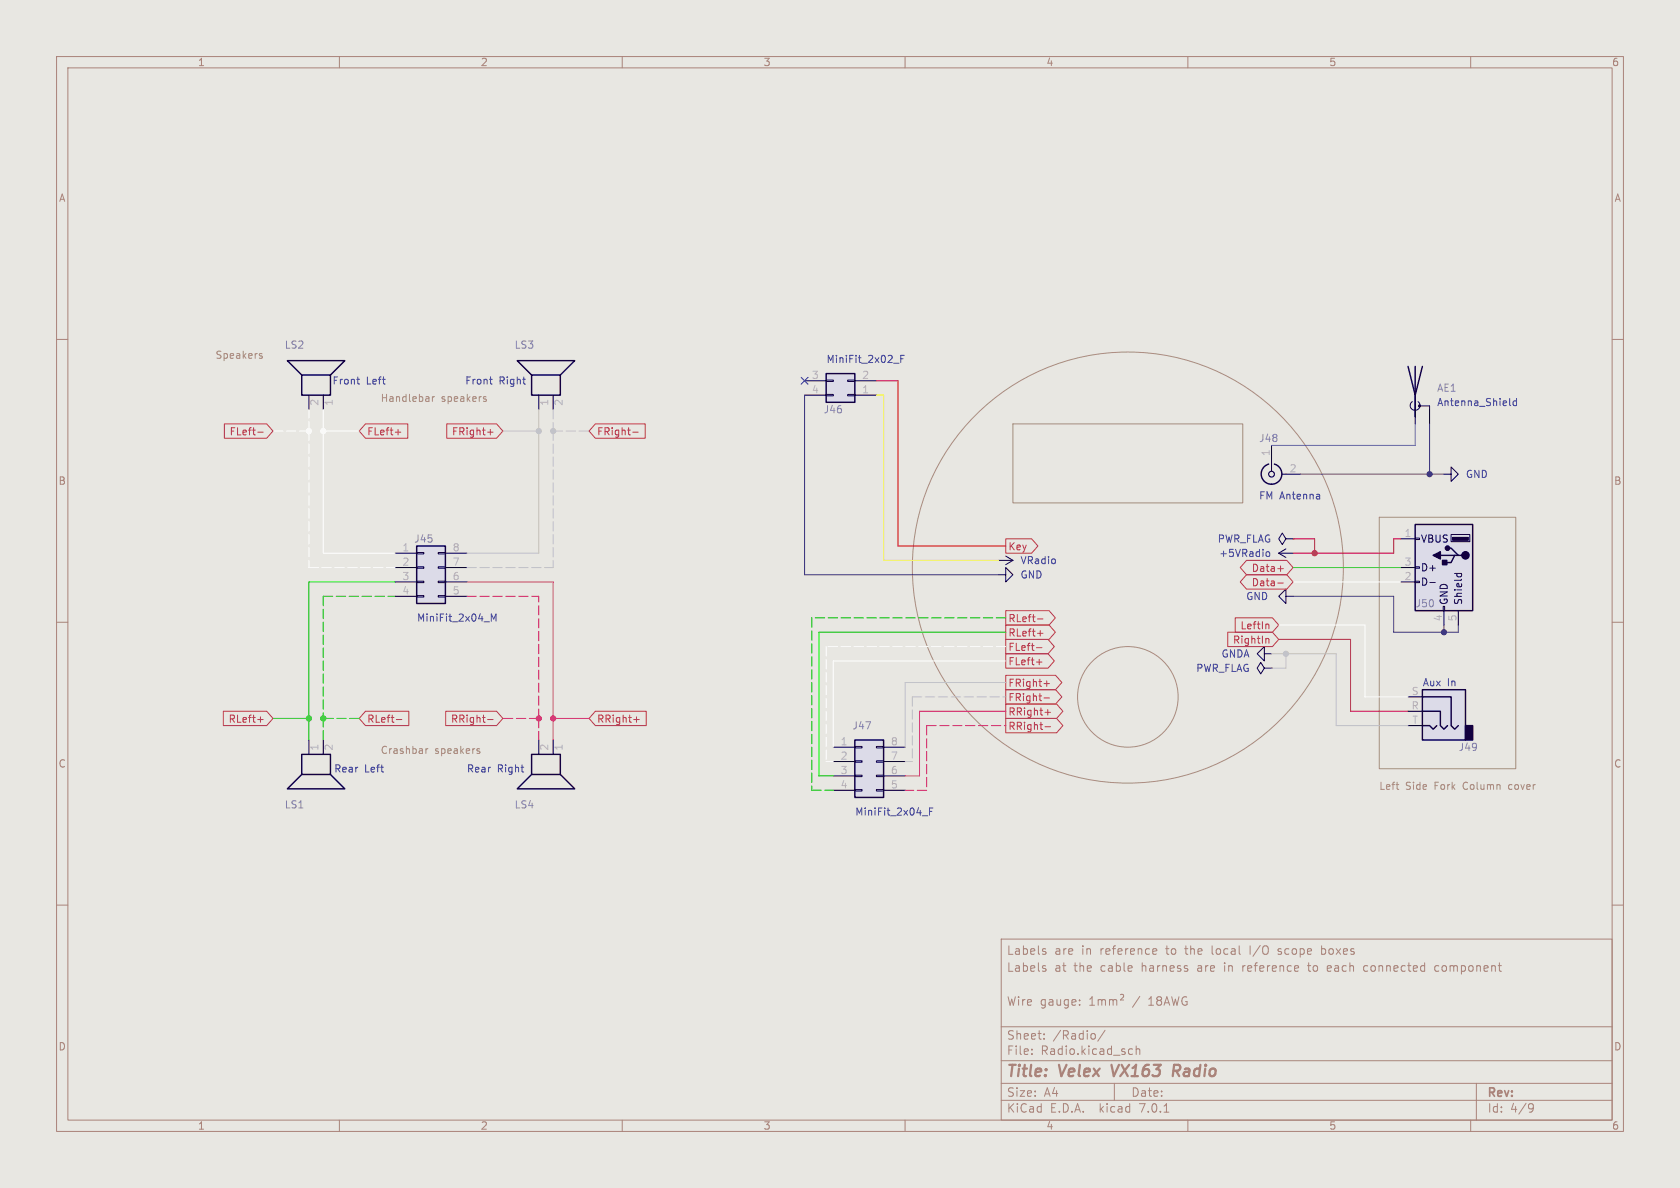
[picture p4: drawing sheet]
<svg xmlns="http://www.w3.org/2000/svg" width="297mm" height="210mm" viewBox="0 0 297 210" stroke-linecap="round" stroke-linejoin="round" font-family="sans-serif">
<path d="M0 0h297v210h-297z" fill="#e8e7e2" stroke="#e8e7e2" stroke-width=".18"/>
<g fill="none" stroke="#aa837a" stroke-width=".18">
<path d="M10 10h277v190h-277zM12 12h273v186h-273zM60 10v2M110 10v2M160 10v2M210 10v2M260 10v2M10 60h2M285 60h2M10 110h2M285 110h2M10 160h2"/>
<path d="M285 160h2M177 166h108v32h-108zM184.7 171.2l.2 .2-.2 .3M184.7 168.2l.2 .2-.2 .3M184.7 170.7l.2 .1M184.7 167.7l.2 .1M190.9 177.6v.1M190.9 176.8v.1M192.6 177.7h.9M192.6 176.6l.5-.4v1.5M194.1 176.7v1M194.1 176.8l.5-.1 .2 .2"/>
<path d="M194.8 176.9l.2-.2 .4 .1v.9M194.8 176.9v.8M196.1 176.8l.5-.1 .2 .2M196.1 176.7v1M196.8 176.9l.2-.2 .4 .1v.9M196.8 176.9v.8M198.1 175.8h.3a.3 .3 0 0 1 .2 .5l-.5 .5h.5M204 167.7l.4 .1 .1 .3-.7 .1M204.4 168.6l-.4 .1M209.9 171.3v.3M229.4 170.7l.2 .4-.7 .1M229.5 171.6l-.1 .1"/>
<path d="M251.7 170.7l.2 .1M251.9 170.2v1.5M251.9 171.6l-.2 .1M264.9 170.7h.5M265.1 171.6l.3 .1M60 198v2M110 198v2M160 198v2M177 194.5h108M177 191.5h108M177 187.5h108M177 181.5h108"/>
<path d="M182.4 186.3v.1M182.4 185.5v.1M184.6 183.6v.1M184.6 182.8v.1M193.5 182.8l.1 .2v.4l-.1 .2M195.4 182.1l-1.3 2M197 191.5v3M199.8 185.4l.4 .1M200.2 186.3l-.4 .1M200.9 185.5l.2-.1 .3 .1 .1 .9M200.9 184.9v1.5M205.8 196.6h.8"/>
<path d="M210 198v2M260 198v2M261 191.5v6.5M270.5 195.1l.5 .1a.99 .99 0 0 1-.4 1.4h-.2M271.1 195.7l-.2 .3h-.4"/>
</g>
<path d="M196.5 188.2l.4 2M207.4 189.3h.8M208.3 188.2h-.7l-.3 2" fill="none" stroke="#aa837a" stroke-width=".4"/>
<g fill="#dcdbe8" stroke="#dcdbe8" stroke-width=".18">
<path d="M146 66h5.1v5.1h-5.1z"/>
<path d="M251.5 121.9h7.6v8.9h-7.6z"/>
<path d="M250.2 92.7h10.1v15.3h-10.1z"/>
<path d="M73.7 96.5h5v10.2h-5z"/>
<path d="M151.1 130.8h5.1v10.2h-5.1z"/>
</g>
<g fill="none" stroke="#130040" stroke-width=".18">
<path d="M146 67.2h1.3v.2h-1.3zM146 69.7h1.3v.3h-1.3zM149.9 67.2h1.2v.2h-1.2zM149.9 69.7h1.2v.3h-1.2zM249.7 71a.85 .85 0 0 0-.1 1.2 .85 .85 0 0 0 1.2 0 .85 .85 0 0 0-.1-1.2M250.2 69.9v2.5M251 71.8h1.7v.6M73.7 97.7h1.2v.2h-1.2zM77.5 97.7h1.2v.2h-1.2zM176.5 99.1h2.6M177.8 98.3l1.3 .8M179.1 99.1l-1.3 .7"/>
<path d="M224.8 81.3v2M226.1 97.8l1.2 .8M226.1 97.8h2.5M226.6 83.8h.7M227.3 95.3l-.6-1.1-.6 1.1 .6 1 .6-1h1.3M227.3 97l-1.2 .8M250.2 95.1h.8v.3h-.8zM255.3 83.8h1.2v-1.2l1.3 1.2-1.3 1.3v-1.3M256.5 94.5h3.3v1.3h-3.3zM73.7 105.3h1.2v.2h-1.2zM73.7 102.7h1.2v.3h-1.2zM73.7 100.2h1.2v.3h-1.2z"/>
<path d="M77.5 105.3h1.2v.2h-1.2zM77.5 102.7h1.2v.3h-1.2zM77.5 100.2h1.2v.3h-1.2zM176.5 101.6h1.3v-1.3l1.3 1.3-1.3 1.3v-1.3M223.5 115.6v-1.3l-1.3 1.3 1.3 1.2v-1.2h1.3M223.5 118.1l-.6-1-.7 1 .7 1 .6-1h1.3M227.3 105.4v-1.3l-1.2 1.3 1.2 1.3v-1.3h1.3M250.2 102.7h.8v.3h-.8zM250.2 100.2h.8v.3h-.8zM255.1 107.2h.3v.8h-.3zM151.1 139.6h1.3v.2h-1.3zM151.1 137h1.3v.3h-1.3z"/>
<path d="M151.1 134.5h1.3v.2h-1.3zM151.1 132h1.3v.2h-1.3zM154.9 139.6h1.3v.2h-1.3zM154.9 137h1.3v.3h-1.3zM154.9 134.5h1.3v.2h-1.3zM154.9 132h1.3v.2h-1.3z"/>
</g>
<g fill="none" stroke="#130040" stroke-width=".25">
<path d="M53.3 66.3h5.1v3.6h-5.1zM53.3 66.3l-2.5-2.5h10.2l-2.6 2.5M94 66.3h5.1v3.6h-5.1zM94 66.3l-2.6-2.5h10.2l-2.5 2.5M146 66h5.1v5.1h-5.1zM248.9 64.8l1.3 5.1 1.3-5.1M250.2 64.8v8.9M73.7 96.5h5v10.2h-5zM224.3 82a1.81 1.81 0 0 0-1 2.8 1.81 1.81 0 0 0 3 0 1.81 1.81 0 0 0-1-2.8M250.2 92.7h10.1v15.3h-10.1zM254.6 98.2h2.6M255.9 96.9h.6l1.3 1.3h.6"/>
<path d="M257.8 98.2h-.6l-.7 1.2h-1.2M53.3 133.4h5.1v3.5h-5.1zM53.3 136.9l-2.5 2.5h10.2l-2.6-2.5M94 133.4h5.1v3.5h-5.1zM94 136.9l-2.6 2.5h10.2l-2.5-2.5M151.1 130.8h5.1v10.2h-5.1zM251.5 121.9h7.6v8.9h-7.6zM251.5 128.3h1.2l.7 .6 .6-.6M251.5 125.7h3.1v2.6l.7 .6 .6-.6M251.5 123.2h5v5.1l.7 .6 .6-.6"/>
</g>
<g fill="none" stroke="#010022" stroke-width=".18">
<path d="M54.6 69.9v2.5M57.1 69.9v2.5M95.2 69.9v2.5M97.8 69.9v2.5M142.2 69.9h3.8M142.2 67.3h3.8M151.1 69.9h3.8M151.1 67.3h3.8M224.8 78.7v2.6M250.2 72.4v2.5M252.7 72.4v2.5M69.8 97.8h3.9"/>
<path d="M78.7 97.8h3.8M227.3 83.8h2.6M228.6 95.3h.1M247.6 95.3h2.6M69.8 102.9h3.9M69.8 100.3h3.9M69.8 105.4h3.9M78.7 102.9h3.8M78.7 100.3h3.8M78.7 105.4h3.8M224.8 118.1h.1M247.6 102.9h2.6"/>
<path d="M247.6 100.3h2.6M255.3 108v2.5M257.8 108v2.5M54.6 130.8v2.6M57.1 130.8v2.6M95.2 130.8v2.6M97.8 130.8v2.6M147.3 132.1h3.8M147.3 134.6h3.8M147.3 137.2h3.8M147.3 139.7h3.8M156.2 132.1h3.8"/>
<path d="M156.2 134.6h3.8M156.2 137.2h3.8M156.2 139.7h3.8M248.9 125.7h2.6M248.9 123.2h2.6M248.9 128.3h2.6"/>
</g>
<g fill="none" stroke="#353dd0" stroke-width=".18">
<path d="M63.1 67.1h.5M63.3 67.8l.3 .1M86.5 67.1h.5M86.8 67.8l.2 .1M92.4 67.1h.5M92.8 67.9h.1M158 64.2h.9M159.2 63.4h.5M159.8 62.8h-.6v1.3M267 71.6l.1 .1M268.1 70.4v1.3M268.1 70.9h-.4l-.2 .2 .1 .5h.5"/>
<path d="M223.8 97.8l.3-.3 .3 .1 .1 .2-.1 .5-.3 .1-.3-.3M86.9 109.8v-1.3l.4 .9 .4-.9v1.3M92.1 135.6h.5M92.5 136.5h.1M163.1 144.2h.9M164.3 143.4h.4M164.9 142.8h-.6v1.3"/>
</g>
<g fill="#130040" stroke="#130040" stroke-width=".25">
<path d="M259.1 128.3h1.2v2.5h-1.2z"/>
<path d="M253.4 98.2l1.2-.7v1.3z"/>
<path d="M255 99.1h.8v.7h-.8z"/>
<circle cx="259.1" cy="98.2" r=".63"/>
<circle cx="255.9" cy="96.9" r=".38"/>
</g>
<g fill="#130040" stroke="#130040" stroke-width=".18">
<path d="M256.8 95h2.8v.5h-2.8z"/>
<circle cx="251" cy="71.8" r=".18"/>
</g>
<path d="M252.8 103h.9M257.1 101.4h1.3M257.6 101.4v.3M258.3 101.4l.1 .3" fill="none" stroke="#15005e" stroke-width=".18"/>
<circle cx="224.8" cy="83.8" r=".51" fill="none" stroke="#130040" stroke-width=".2"/>
<g fill="none" stroke="#c03d3d" stroke-width=".18">
<path d="M39.7 74.9h7.4l1.2 1.3-1.2 1.3h-7.4zM45.6 76.4h.9M64.6 74.9h7.5v2.6h-7.5l-1.1-1.3zM69.9 76.4h1M79 74.9h8.8l1.1 1.3-1.1 1.3h-8.8zM86.2 76.4h1M86.7 75.9v1M105.3 74.9h8.8v2.6h-8.8l-1.2-1.3zM111.9 76.4h.9M177.8 95.2h4.6l1.1 1.3-1.1 1.3h-4.6zM220.4 99.1h7.1l1.1 1.2-1.1 1.3h-7.1l-1.1-1.3zM177.8 110.5h7.7l1.1 1.3-1.1 1.2h-7.7z"/>
<path d="M177.8 107.9h7.7l1.1 1.3-1.1 1.3h-7.7zM177.8 115.6h7.5l1.1 1.2-1.1 1.3h-7.5zM177.8 119.4h8.8l1.1 1.3-1.1 1.2h-8.8zM177.8 113h7.5l1.1 1.3-1.1 1.3h-7.5zM183.2 117h1M183.2 114.5h1M183.4 112h1M183.4 109.4h1M217 111.8h7.9l1.2 1.2-1.2 1.3h-7.9zM218.4 109.2h6.5l1.2 1.3-1.2 1.3h-6.5zM220.4 101.6h7.1l1.1 1.3-1.1 1.2h-7.1l-1.1-1.2zM223.8 112.9h.5v.8"/>
<path d="M224 110.3l.3 .2v.7M225.9 103.1h1M225.9 100.5h1M39.5 125.7h7.6l1.2 1.3-1.2 1.3h-7.6zM45.6 127.2h.9M64.6 125.7h7.7v2.6h-7.7l-1.1-1.3zM70.1 127.2h.9M78.8 125.7h9l1.1 1.3-1.1 1.3h-9zM86.2 127.2h1M105.3 125.7h8.9v2.6h-8.9l-1.2-1.3zM112 127.2h1M177.8 124.5h9l1.1 1.2-1.1 1.3h-9z"/>
<path d="M177.8 121.9h8.8l1.1 1.3-1.1 1.3h-8.8zM177.8 127h9l1.1 1.3-1.1 1.2h-9zM184.6 123.4h.9M184.6 120.8h.9M184.7 125.9h1M184.7 128.5h1"/>
</g>
<g fill="none" stroke="#a4907e" stroke-width=".18">
<path d="M46 62.9l.3 .1 .1 .2-.2 .1h-.2M46 62.5l.3 .1M76.4 70.1v.9M76.8 70.1l-.4 .3M85.6 70.1l.3 .1M85.6 70.5l.3 .1 .1 .2-.2 .2h-.2M179.1 74.9h40.6v14h-40.6zM243.8 91.4h24.2v44.5h-24.2zM75.3 132.3v.9M75.7 132.3l-.4 .3M84.5 132.3l.3 .1M84.5 132.8h.3v.2l-.1 .2h-.3"/>
<circle cx="199.4" cy="100.3" r="38.1"/>
<circle cx="199.4" cy="123.2" r="8.9"/>
</g>
<path d="M82.5 102.9h15.3v27.9M97.8 127h6.3M177.8 125.7h-15.2v11.5h-2.6" fill="none" stroke="#c200c2" stroke-width=".18"/>
<path d="M97.8 76.2v24.1M97.8 76.2h6.3M97.8 72.4v3.8M82.5 100.3h15.3M161.3 134.6h-1.3M161.3 123.2v11.4M161.3 123.2h16.5" fill="none" stroke="#c2c2c2" stroke-width=".18" stroke-dasharray="1.7 .6"/>
<path d="M88.9 76.2h6.3M95.2 72.4v25.4h-12.7M224.8 115.6h11.4v12.7h12.7M227.3 115.6v2.5h-2.5M177.8 120.7h-17.8v11.4" fill="none" stroke="#c2c2c2" stroke-width=".18"/>
<path d="M154.9 67.3h3.8v29.2h19.1M228.6 95.3h3.8v2.5M247.6 95.3h-1.2v2.5h-17.8M226.1 113h12.7v12.7h10.1" fill="none" stroke="#f00" stroke-width=".18"/>
<path d="M142.2 69.9v31.7h34.3M252.7 74.9v8.9M229.9 83.8h25.4M228.6 105.4h17.8v6.4h11.4v-1.3M255.3 110.5v1.3" fill="none" stroke="#484848" stroke-width=".18"/>
<path d="M54.6 76.2v24.1M54.6 76.2h-6.3M54.6 76.2v-3.8M54.6 100.3h15.2M146 114.3v20.3M177.8 114.3h-31.8M146 134.6h1.3" fill="none" stroke="#fff" stroke-width=".18" stroke-dasharray="1.7 .6"/>
<path d="M82.5 105.4h12.7M95.2 127v-21.6M95.2 127v3.8M95.2 127h-6.3M163.8 128.3v11.4M163.8 139.7h-3.8M163.8 128.3h14" fill="none" stroke="#c200c2" stroke-width=".18" stroke-dasharray="1.7 .6"/>
<path d="M57.1 76.2h6.4M57.1 72.4v25.4h12.7M177.8 116.8h-30.5v15.3M226.1 110.5h15.2v12.7h7.6M228.6 102.9h19" fill="none" stroke="#fff" stroke-width=".18"/>
<path d="M154.9 69.9h1.3v29.2h20.3" fill="none" stroke="#ff0" stroke-width=".18"/>
<path d="M250.2 74.9v3.8h-25.4" fill="none" stroke="#5256d0" stroke-width=".18"/>
<path d="M69.8 102.9h-15.2v27.9M177.8 111.8h-33v25.4h2.5M48.3 127h6.3" fill="none" stroke="#00c200" stroke-width=".18"/>
<path d="M57.1 105.4v21.6M57.1 105.4h12.7M143.5 109.2v30.5M177.8 109.2h-34.3M57.1 130.8v-3.8M63.5 127h-6.4M143.5 139.7h3.8" fill="none" stroke="#00c200" stroke-width=".18" stroke-dasharray="1.7 .6"/>
<path d="M228.6 100.3h19" fill="none" stroke="#0f0" stroke-width=".18"/>
<path d="M141.6 66.7l1.2 1.2M142.8 66.7l-1.2 1.2" fill="none" stroke="#290eec" stroke-width=".18"/>
<g fill="#c2c2c2" stroke="#c2c2c2" stroke-width=".18">
<circle cx="95.2" cy="76.2" r=".46"/>
<circle cx="97.8" cy="76.2" r=".46"/>
<circle cx="227.3" cy="115.6" r=".46"/>
</g>
<g fill="#c200c2" stroke="#c200c2" stroke-width=".18">
<circle cx="97.8" cy="127" r=".46"/>
<circle cx="95.2" cy="127" r=".46"/>
</g>
<g fill="#484848" stroke="#484848" stroke-width=".18">
<circle cx="252.7" cy="83.8" r=".46"/>
<circle cx="255.3" cy="111.8" r=".46"/>
</g>
<circle cx="232.4" cy="97.8" r=".46" fill="#f00" stroke="#f00" stroke-width=".18"/>
<g fill="#00c200" stroke="#00c200" stroke-width=".18">
<circle cx="54.6" cy="127" r=".46"/>
<circle cx="57.1" cy="127" r=".46"/>
</g>
<g fill="#fff" stroke="#fff" stroke-width=".18">
<circle cx="54.6" cy="76.2" r=".46"/>
<circle cx="57.1" cy="76.2" r=".46"/>
</g>
<g font-size="2.8" fill="#aa837a">
<text x="178" y="190.8">Title:</text>
<text x="187.4" y="190.8">Velex</text>
<text x="197.3" y="190.8">VX163</text>
<text x="208.7" y="190.8">Radio</text>
</g>
<g font-size="2.1" fill="#aa837a">
<text x="178" y="171.9">Labels</text>
<text x="178" y="168.9">Labels</text>
<text x="186.4" y="171.9">at</text>
<text x="186.4" y="168.9">are</text>
<text x="189.9" y="171.9">the</text>
<text x="191.2" y="168.9">in</text>
<text x="194.5" y="168.9">reference</text>
<text x="194.6" y="171.9">cable</text>
<text x="201.9" y="171.9">harness</text>
<text x="206.3" y="168.9">to</text>
<text x="209.7" y="168.9">the</text>
<text x="211.8" y="171.9">are</text>
<text x="214.4" y="168.9">local</text>
<text x="216.6" y="171.9">in</text>
<text x="219.9" y="171.9">reference</text>
<text x="221.2" y="168.9">I/O</text>
<text x="226.3" y="168.9">scope</text>
<text x="231.6" y="171.9">to</text>
<text x="234" y="168.9">boxes</text>
<text x="235.1" y="171.9">each</text>
<text x="241.6" y="171.9">connected</text>
<text x="254.2" y="171.9">component</text>
<text x="178" y="177.9">Wire</text>
<text x="183.9" y="177.9">gauge:</text>
<text x="200.3" y="177.9">/</text>
<text x="203.1" y="177.9">18AWG</text>
<text x="178" y="183.9">Sheet:</text>
<text x="186.2" y="183.9">/Radio/</text>
<text x="178" y="186.6">File:</text>
<text x="184" y="186.6">Radio.kicad_sch</text>
<text x="178" y="196.8">KiCad</text>
<text x="178" y="194">Size:</text>
<text x="184.6" y="194">A4</text>
<text x="185.7" y="196.8">E.D.A.</text>
<text x="194.4" y="196.8">kicad</text>
<text x="200" y="194">Date:</text>
<text x="201.5" y="196.8">7.0.1</text>
<text x="263" y="194.2">Rev:</text>
<text x="263" y="196.8">Id:</text>
<text x="267" y="196.8">4/9</text>
</g>
<g font-size="1.8" fill="#aa837a">
<text x="35" y="11.8">1</text>
<text x="85" y="11.8">2</text>
<text x="135" y="11.8">3</text>
<text x="185" y="11.8">4</text>
<text x="235" y="11.8">5</text>
<text x="285" y="11.8">6</text>
<text x="10.4" y="35.8">A</text>
<text x="285.4" y="35.8">A</text>
<text x="10.3" y="85.8">B</text>
<text x="285.3" y="85.8">B</text>
<text x="10.3" y="135.8">C</text>
<text x="285.3" y="135.8">C</text>
<text x="10.3" y="185.8">D</text>
<text x="285.3" y="185.8">D</text>
<text x="35" y="199.8">1</text>
<text x="85" y="199.8">2</text>
<text x="135" y="199.8">3</text>
<text x="185" y="199.8">4</text>
<text x="235" y="199.8">5</text>
<text x="285" y="199.8">6</text>
</g>
<g font-size="1.8" fill="#a4907e">
<text x="38.1" y="63.5">Speakers</text>
<text x="67.3" y="71.1">Handlebar</text>
<text x="78" y="71.1">speakers</text>
<text x="67.3" y="133.4">Crashbar</text>
<text x="76.9" y="133.4">speakers</text>
<text x="243.8" y="139.7">Left</text>
<text x="248.5" y="139.7">Side</text>
<text x="253.6" y="139.7">Fork</text>
<text x="258.8" y="139.7">Column</text>
<text x="267" y="139.7">cover</text>
</g>
<g font-size="1.8" fill="#8d7cb6">
<text x="50.3" y="61.8">LS2</text>
<text x="90.9" y="61.8">LS3</text>
<text x="254" y="69.4">AE1</text>
<text x="145.6" y="73.2">J46</text>
<text x="222.5" y="78.3">J48</text>
<text x="73.2" y="96.1">J45</text>
<text x="250.2" y="107.5">J50</text>
<text x="150.6" y="129.1">J47</text>
<text x="257.8" y="132.9">J49</text>
<text x="50.3" y="143.1">LS1</text>
<text x="90.9" y="143.1">LS4</text>
</g>
<g font-size="1.8" fill="#353dd0">
<text x="146.1" y="64.3">MiniFit_2x02_F</text>
<text x="58.7" y="68.1">Front</text>
<text x="64.7" y="68.1">Left</text>
<text x="82.2" y="68.1">Front</text>
<text x="88.2" y="68.1">Right</text>
<text x="254" y="71.9">Antenna_Shield</text>
<text x="222.5" y="88.5">FM Antenna</text>
<text x="259.1" y="84.6">GND</text>
<text x="180.3" y="99.9">VRadio</text>
<text x="215.2" y="96.1">PWR_FLAG</text>
<text x="215.5" y="98.6">+5VRadio</text>
<text x="180.3" y="102.4">GND</text>
<text x="220.3" y="106.2">GND</text>
<text x="73.7" y="110">MiniFit_2x04_M</text>
<text x="211.4" y="118.9">PWR_FLAG</text>
<text x="215.9" y="116.4">GNDA</text>
<text x="251.5" y="121.5">Aux</text>
<text x="255.8" y="121.5">In</text>
<text x="59" y="136.7">Rear</text>
<text x="64.4" y="136.7">Left</text>
<text x="82.5" y="136.7">Rear</text>
<text x="87.9" y="136.7">Right</text>
<text x="151.1" y="144.3">MiniFit_2x04_F</text>
</g>
<g font-size="1.8" fill="#b4afbe">
<text x="56.5" y="71.8" transform="rotate(-90 56.5 71.8)">2</text>
<text x="59.1" y="71.8" transform="rotate(-90 59.1 71.8)">1</text>
<text x="97.2" y="71.8" transform="rotate(-90 97.2 71.8)">1</text>
<text x="99.7" y="71.8" transform="rotate(-90 99.7 71.8)">2</text>
<text x="143.5" y="67.1">3</text>
<text x="143.5" y="69.6">4</text>
<text x="152.4" y="69.6">1</text>
<text x="152.4" y="67.1">2</text>
<text x="224.5" y="80.7" transform="rotate(-90 224.5 80.7)">1</text>
<text x="227.9" y="83.6">2</text>
<text x="248.3" y="95">1</text>
<text x="71.1" y="97.5">1</text>
<text x="71.1" y="100.1">2</text>
<text x="80" y="100.1">7</text>
<text x="80" y="97.5">8</text>
<text x="248.3" y="100.1">3</text>
<text x="71.1" y="102.6">3</text>
<text x="71.1" y="105.2">4</text>
<text x="80" y="105.2">5</text>
<text x="80" y="102.6">6</text>
<text x="248.3" y="102.6">2</text>
<text x="255" y="109.9" transform="rotate(-90 255 109.9)">4</text>
<text x="257.6" y="109.9" transform="rotate(-90 257.6 109.9)">5</text>
<text x="249.5" y="125.5">R</text>
<text x="249.5" y="122.9">S</text>
<text x="148.6" y="131.8">1</text>
<text x="157.4" y="131.8">8</text>
<text x="249.6" y="128">T</text>
<text x="56.5" y="132.7" transform="rotate(-90 56.5 132.7)">1</text>
<text x="59.1" y="132.7" transform="rotate(-90 59.1 132.7)">2</text>
<text x="97.2" y="132.7" transform="rotate(-90 97.2 132.7)">2</text>
<text x="99.7" y="132.7" transform="rotate(-90 99.7 132.7)">1</text>
<text x="148.6" y="134.4">2</text>
<text x="148.6" y="136.9">3</text>
<text x="157.4" y="136.9">6</text>
<text x="157.4" y="134.4">7</text>
<text x="148.6" y="139.4">4</text>
<text x="157.4" y="139.4">5</text>
</g>
<g font-size="1.8" fill="#c03d3d">
<text x="40.5" y="77.1">FLeft-</text>
<text x="64.9" y="77.1">FLeft+</text>
<text x="79.8" y="77.1">FRight+</text>
<text x="105.6" y="77.1">FRight-</text>
<text x="178.3" y="97.4">Key</text>
<text x="221.2" y="101.2">Data+</text>
<text x="221.2" y="103.8">Data-</text>
<text x="178.3" y="112.7">RLeft+</text>
<text x="178.3" y="110.1">RLeft-</text>
<text x="217.9" y="113.9">RightIn</text>
<text x="219.2" y="111.4">LeftIn</text>
<text x="178.3" y="117.8">FLeft+</text>
<text x="178.3" y="115.2">FLeft-</text>
<text x="178.3" y="124.1">FRight-</text>
<text x="178.3" y="121.6">FRight+</text>
<text x="40.3" y="127.9">RLeft+</text>
<text x="64.9" y="127.9">RLeft-</text>
<text x="79.6" y="127.9">RRight-</text>
<text x="105.6" y="127.9">RRight+</text>
<text x="178.3" y="126.6">RRight+</text>
<text x="178.3" y="129.2">RRight-</text>
</g>
<g font-size="1.8" fill="#15005e">
<text x="251.2" y="96.1">VBUS</text>
<text x="251.2" y="101.2">D+</text>
<text x="251.2" y="103.7">D-</text>
<text x="256.1" y="106.9" transform="rotate(-90 256.1 106.9)">GND</text>
<text x="258.6" y="106.9" transform="rotate(-90 258.6 106.9)">Shield</text>
</g>
</svg>
